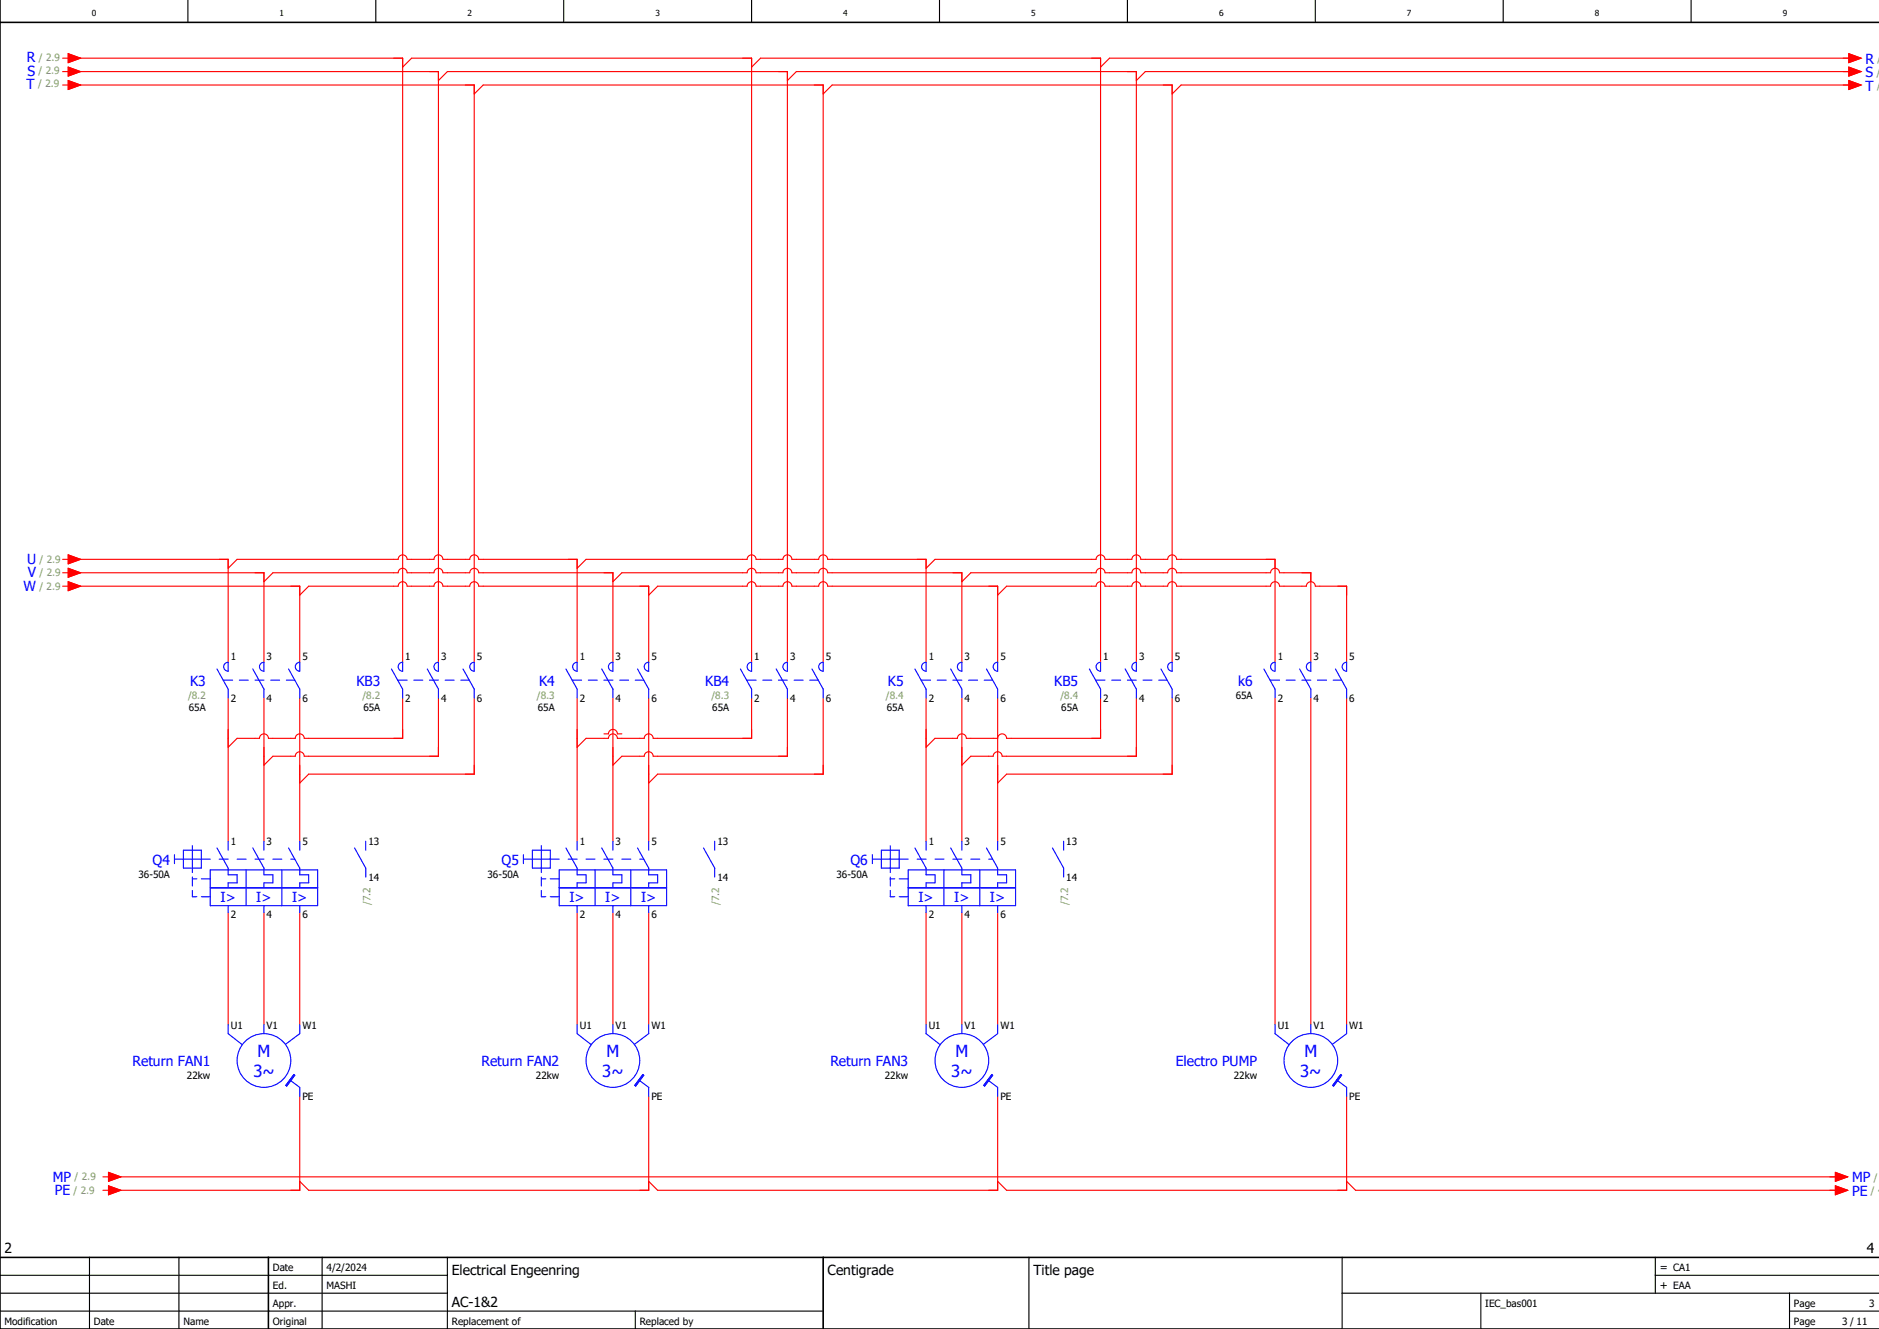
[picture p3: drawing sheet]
<svg xmlns="http://www.w3.org/2000/svg" width="420mm" height="297mm" viewBox="0 0 420 297" stroke-linecap="round" stroke-linejoin="round" font-family="sans-serif">
<g fill="none" stroke="#000" stroke-width=".25">
<path d="M42 0v5M84 0v5M126 0v5M168 0v5M210 0v5M252 0v5M294 0v5M336 0v5M378 0v5M0 293h184M0 289h100M0 285h100"/>
<path d="M20 281v16M40 281v16M72 281v16M100 281v16M142 293v4M230 281v16M300 289h120M300 281v16M331 289v8M370 285h50M370 281v8M400 293h20"/>
<path d="M400 289v8"/>
</g>
<path d="M0 5h420M0 0v297h420M0 281h420M60 281v16M184 281v16" fill="none" stroke="#000" stroke-width=".35"/>
<g fill="none" stroke="#f00" stroke-width=".25">
<path d="M14 13h1.2M14 16h1.2M14 19h1.2M15.2 12l2.8 1-2.8 1zM15.2 15l2.8 1-2.8 1zM15.2 18l2.8 1-2.8 1zM16 13h74v135M16 16h82v132M16 19h90v129M90 15l2-2h76v135M98 18l2-2h76v132M168 15l2-2h76v135"/>
<path d="M176 18l2-2h76v132M413.3 18l2.7 1-2.7 1zM413.3 12l2.7 1-2.7 1zM413.3 15l2.7 1-2.7 1zM414 13h-166l-2 2M414 16h-158l-2 2M414 19h-150l-2 2M106 21l2-2h76v129M184 21l2-2h76v129M14 125h1.2M14 128h1.2M14 131h1.2"/>
<path d="M15.2 124l2.8 1-2.8 1zM15.2 127l2.8 1-2.8 1zM15.2 130l2.8 1-2.8 1zM16 125h35v23M16 128h43v20M16 131h51v17M51 127l2-2h36a1 1 0 0 1 1-1 1 1 0 0 1 1 1h6a1 1 0 0 1 1-1 1 1 0 0 1 1 1h6a1 1 0 0 1 1-1 1 1 0 0 1 1 1h22v23M59 130l2-2h28a1 1 0 0 1 1-1 1 1 0 0 1 1 1h6a1 1 0 0 1 1-1 1 1 0 0 1 1 1h6a1 1 0 0 1 1-1 1 1 0 0 1 1 1h30v20M67 133l2-2h20a1 1 0 0 1 1-1 1 1 0 0 1 1 1h6a1 1 0 0 1 1-1 1 1 0 0 1 1 1h6a1 1 0 0 1 1-1 1 1 0 0 1 1 1h38v17M129 127l2-2h36a1 1 0 0 1 1-1 1 1 0 0 1 1 1h6a1 1 0 0 1 1-1 1 1 0 0 1 1 1h6a1 1 0 0 1 1-1 1 1 0 0 1 1 1h22v23M137 130l2-2h28a1 1 0 0 1 1-1 1 1 0 0 1 1 1h6a1 1 0 0 1 1-1 1 1 0 0 1 1 1h6a1 1 0 0 1 1-1 1 1 0 0 1 1 1h30v20M145 133l2-2h20a1 1 0 0 1 1-1 1 1 0 0 1 1 1h6a1 1 0 0 1 1-1 1 1 0 0 1 1 1h6a1 1 0 0 1 1-1 1 1 0 0 1 1 1h38v17"/>
<path d="M207 127l2-2h36a1 1 0 0 1 1-1 1 1 0 0 1 1 1h6a1 1 0 0 1 1-1 1 1 0 0 1 1 1h6a1 1 0 0 1 1-1 1 1 0 0 1 1 1h22v23M215 130l2-2h28a1 1 0 0 1 1-1 1 1 0 0 1 1 1h6a1 1 0 0 1 1-1 1 1 0 0 1 1 1h6a1 1 0 0 1 1-1 1 1 0 0 1 1 1h21a1 1 0 0 1 1-1 1 1 0 0 1 1 1h7v20M223 133l2-2h20a1 1 0 0 1 1-1 1 1 0 0 1 1 1h6a1 1 0 0 1 1-1 1 1 0 0 1 1 1h6a1 1 0 0 1 1-1 1 1 0 0 1 1 1h21a1 1 0 0 1 1-1 1 1 0 0 1 1 1h6a1 1 0 0 1 1-1 1 1 0 0 1 1 1h7v17M51 156v32M59 156v32M67 156v32M90 156v9h-22a1 1 0 0 0-1-1 1 1 0 0 0-1 1h-6a1 1 0 0 0-1-1 1 1 0 0 0-1 1h-5l-2 2M98 156v13h-30a1 1 0 0 0-1-1 1 1 0 0 0-1 1h-5l-2 2M106 156v17h-37l-2 2M129 156v32M137 156v32M145 156v32"/>
<path d="M168 156v9h-22a1 1 0 0 0-1-1 1 1 0 0 0-1 1h-6a1 1 0 0 0-1-1 1 1 0 0 0-1 1h-5l-2 2M176 156v13h-30a1 1 0 0 0-1-1 1 1 0 0 0-1 1h-5l-2 2M184 156v17h-37l-2 2M207 156v32M215 156v32M223 156v32M246 156v9h-21a1 1 0 0 0-1-1 1 1 0 0 0-1 1h-7a1 1 0 0 0-1-1 1 1 0 0 0-1 1h-5l-2 2M254 156v13h-30a1 1 0 0 0-1-1 1 1 0 0 0-1 1h-5l-2 2M262 156v17h-37l-2 2M285 156v73M293 156v73M301 156v73"/>
<path d="M135 164h1a1 1 0 0 1 1-1 1 1 0 0 1 1 1h1M51 204v25M59 204v25M67 204v25M129 204v25M137 204v25M145 204v25M207 204v25M215 204v25M223 204v25M67 245v21h-42M145 245v21h-76l-2-2"/>
<path d="M223 245v21h-76l-2-2M301 245v21h-76l-2-2M23 266h1.3M23 263h1.3M24.3 262l2.7 1-2.7 1zM24.3 265l2.7 1-2.7 1zM25 263h386M301 264l2 2h108M410.2 265l2.8 1-2.8 1zM410.2 262l2.8 1-2.8 1z"/>
</g>
<g fill="none" stroke="#00f" stroke-width=".25">
<path d="M48.5 149.5l2.5 4.5v2M49.9 152h2.1M50.3 148.3l.7-.3v2a1 1 0 0 1-.9-.6 1 1 0 0 1 .2-1.1zM53.5 152h2M56.5 149.5l2.5 4.5v2M57 152h2M58.3 148.3l.7-.3v2a1 1 0 0 1-.9-.6 1 1 0 0 1 .2-1.1zM60.5 152h2M64 152h1.9M64.5 149.5l2.5 4.5v2M66.3 148.3l.7-.3v2a1 1 0 0 1-.9-.6 1 1 0 0 1 .2-1.1zM87.5 149.5l2.5 4.5v2"/>
<path d="M88.9 152h2.1M89.3 148.3l.7-.3v2a1 1 0 0 1-.9-.6 1 1 0 0 1 .2-1.1zM92.5 152h2M95.5 149.5l2.5 4.5v2M96 152h2M97.3 148.3l.7-.3v2a1 1 0 0 1-.9-.6 1 1 0 0 1 .2-1.1zM99.5 152h2M103 152h1.9M103.5 149.5l2.5 4.5v2M105.3 148.3l.7-.3v2a1 1 0 0 1-.9-.6 1 1 0 0 1 .2-1.1zM126.5 149.5l2.5 4.5M127.9 152h2.1"/>
<path d="M128.3 148.3l.7-.3v2a1 1 0 0 1-.9-.6 1 1 0 0 1 .2-1.1zM129 154v2M131.5 152h2M134.5 149.5l2.5 4.5v2M135 152h2M136.3 148.3l.7-.3v2a1 1 0 0 1-.9-.6 1 1 0 0 1 .2-1.1zM138.5 152h2M142 152h1.9M142.5 149.5l2.5 4.5v2M144.3 148.3l.7-.3v2a1 1 0 0 1-.9-.6 1 1 0 0 1 .2-1.1zM165.5 149.5l2.5 4.5v2M166.9 152h2.1"/>
<path d="M167.3 148.3l.7-.3v2a1 1 0 0 1-.9-.6 1 1 0 0 1 .2-1.1zM170.5 152h2M173.5 149.5l2.5 4.5v2M174 152h2M175.3 148.3l.7-.3v2a1 1 0 0 1-.9-.6 1 1 0 0 1 .2-1.1zM177.5 152h2M181 152h1.9M181.5 149.5l2.5 4.5v2M183.3 148.3l.7-.3v2a1 1 0 0 1-.9-.6 1 1 0 0 1 .2-1.1zM204.5 149.5l2.5 4.5v2M205.9 152h2.1M206.3 148.3l.7-.3v2a1 1 0 0 1-.9-.6 1 1 0 0 1 .2-1.1z"/>
<path d="M209.5 152h2M212.5 149.5l2.5 4.5M213 152h2M214.3 148.3l.7-.3v2a1 1 0 0 1-.9-.6 1 1 0 0 1 .2-1.1zM215 154v2M216.5 152h2M220 152h1.9M220.5 149.5l2.5 4.5v2M222.3 148.3l.7-.3v2a1 1 0 0 1-.9-.6 1 1 0 0 1 .2-1.1zM243.5 149.5l2.5 4.5v2M244.9 152h2.1M245.3 148.3l.7-.3v2a1 1 0 0 1-.9-.6 1 1 0 0 1 .2-1.1z"/>
<path d="M248.5 152h2M251.5 149.5l2.5 4.5v2M252 152h2M253.3 148.3l.7-.3v2a1 1 0 0 1-.9-.6 1 1 0 0 1 .2-1.1zM255.5 152h2M259 152h1.9M259.5 149.5l2.5 4.5v2M261.3 148.3l.7-.3v2a1 1 0 0 1-.9-.6 1 1 0 0 1 .2-1.1zM282.5 149.5l2.5 4.5v2M283.9 152h2.1M284.3 148.3l.7-.3v2a1 1 0 0 1-.9-.6 1 1 0 0 1 .2-1.1zM287.5 152h2"/>
<path d="M290.5 149.5l2.5 4.5v2M291 152h2M292.3 148.3l.7-.3v2a1 1 0 0 1-.9-.6 1 1 0 0 1 .2-1.1zM294.5 152h2M298 152h1.9M298.5 149.5l2.5 4.5M300.3 148.3l.7-.3v2a1 1 0 0 1-.9-.6 1 1 0 0 1 .2-1.1zM301 154v2M39 192h8M39 191v2M41 190h4v4h-4zM43 196.4h1"/>
<path d="M43 199v1.4h1M43 189v6M43 196v2M45 196.4h2M47 194.4h24v8h-24zM47 198.4h24M48.5 189.5l2.5 4.5v1.5h2v1.8h-2v1.1M49 192h2M51 188v2M53 192h2M55 194.4v8M56.5 189.5l2.5 4.5v1.5h2v1.8h-2v1.1"/>
<path d="M57 192h2M59 188v2M61 192h2M63 194.4v8M64.5 189.5l2.5 4.5v1.5h2v1.8h-2v1.1M65 192h.9M67 188v2M79.3 189.5l2.4 4.5v2M81.7 188v2M117 192h8M117 191v2M119 190h4v4h-4z"/>
<path d="M121 196.4h1M121 199v1.4h1M121 189v6M121 196v2M123 196.4h2M125 194.4h24v8h-24zM125 198.4h24M126.5 189.5l2.5 4.5v1.5h2v1.8h-2v1.1M127 192h2M129 188v2M131 192h2M133 194.4v8"/>
<path d="M134.5 189.5l2.5 4.5v1.5h2v1.8h-2v1.1M135 192h2M137 188v2M139 192h2M141 194.4v8M142.5 189.5l2.5 4.5v1.5h2v1.8h-2v1.1M143 192h.9M145 188v2M157.2 189.5l2.6 4.5v2M159.7 188v2M195 192h8M195 191v2"/>
<path d="M197 190h4v4h-4zM199 196.4h1M199 199v1.4h1M199 189v6M199 196v2M201 196.4h2M203 194.4h24v8h-24zM203 198.4h24M204.5 189.5l2.5 4.5v1.5h2v1.8h-2v1.1M205 192h2M207 188v2M209 192h2"/>
<path d="M211 194.4v8M212.5 189.5l2.5 4.5v1.5h2v1.8h-2v1.1M213 192h2M215 188v2M217 192h2M219 194.4v8M220.5 189.5l2.5 4.5v1.5h2v1.8h-2v1.1M221 192h.9M223 188v2M235.2 189.5l2.6 4.5v2M237.7 188v2M45 200.4h2"/>
<path d="M51 202.4v1.6M59 202.4v1.6M67 202.4v1.6M123 200.4h2M129 202.4v1.6M137 202.4v1.6M145 202.4v1.6M201 200.4h2M207 202.4v1.6M215 202.4v1.6M223 202.4v1.6M51 229v2l3.2 2.5"/>
<path d="M59 229v2M67 229v2l-3.2 2.4M129 229v2l3.2 2.5M137 229v2M145 229v2l-3.2 2.4M207 229v2l3.2 2.5M215 229v2M223 229v2l-3.2 2.4M285 229v2l3.2 2.5M293 229v2M301 229v2l-3.2 2.4M64.8 241.4l2.2 1.6v2"/>
<path d="M65.7 240.1l.2 .2-1.8 2.4-.2-.1zM142.8 241.4l2.2 1.6v2M143.7 240.1l.2 .2-1.8 2.4-.2-.1zM220.8 241.4l2.2 1.6v2M221.7 240.1l.2 .2-1.8 2.4-.2-.1zM298.8 241.4l2.2 1.6v2M299.7 240.1l.2 .2-1.8 2.4-.2-.1z"/>
<circle cx="59" cy="237" r="6"/>
<circle cx="137" cy="237" r="6"/>
<circle cx="215" cy="237" r="6"/>
<circle cx="293" cy="237" r="6"/>
</g>
<g fill="#00f" stroke="#00f" stroke-width=".22">
<path d="M65.7 240.1l.2 .2-1.8 2.4-.2-.1z"/>
<path d="M143.7 240.1l.2 .2-1.8 2.4-.2-.1z"/>
<path d="M221.7 240.1l.2 .2-1.8 2.4-.2-.1z"/>
<path d="M299.7 240.1l.2 .2-1.8 2.4-.2-.1z"/>
</g>
<g fill="#f00" stroke="#f00" stroke-width=".22">
<path d="M15.2 12l2.8 1-2.8 1z"/>
<path d="M15.2 15l2.8 1-2.8 1z"/>
<path d="M15.2 18l2.8 1-2.8 1z"/>
<path d="M413.3 18l2.7 1-2.7 1z"/>
<path d="M413.3 15l2.7 1-2.7 1z"/>
<path d="M413.3 12l2.7 1-2.7 1z"/>
<path d="M15.2 124l2.8 1-2.8 1z"/>
<path d="M15.2 127l2.8 1-2.8 1z"/>
<path d="M15.2 130l2.8 1-2.8 1z"/>
<path d="M410.2 265l2.8 1-2.8 1z"/>
<path d="M410.2 262l2.8 1-2.8 1z"/>
<path d="M24.3 262l2.7 1-2.7 1z"/>
<path d="M24.3 265l2.7 1-2.7 1z"/>
</g>
<g font-size="3.7" fill="#00f">
<text x="57.6" y="236.2">M</text>
<text x="135.6" y="236.2">M</text>
<text x="213.6" y="236.2">M</text>
<text x="291.6" y="236.2">M</text>
<text x="56.6" y="240.7">3~</text>
<text x="134.6" y="240.7">3~</text>
<text x="212.6" y="240.7">3~</text>
<text x="290.6" y="240.7">3~</text>
</g>
<g font-size="3.1" fill="#00f">
<text x="6" y="13.9">R</text>
<text x="6.1" y="17">S</text>
<text x="417" y="17.2">S</text>
<text x="417" y="14.2">R</text>
<text x="6" y="19.8">T</text>
<text x="417" y="20.2">T</text>
<text x="6" y="126.1">U</text>
<text x="6.2" y="129">V</text>
<text x="5.3" y="132.1">W</text>
<text x="42.5" y="153.2">K3</text>
<text x="79.7" y="153.2">KB3</text>
<text x="120.5" y="153.2">K4</text>
<text x="157.7" y="153.2">KB4</text>
<text x="198.5" y="153.2">K5</text>
<text x="235.6" y="153.2">KB5</text>
<text x="276.8" y="153.2">k6</text>
<text x="34.1" y="193.2">Q4</text>
<text x="112.1" y="193.2">Q5</text>
<text x="190.1" y="193.2">Q6</text>
<text x="49.3" y="201.6">I&gt;</text>
<text x="57.3" y="201.6">I&gt;</text>
<text x="65.3" y="201.6">I&gt;</text>
<text x="127.3" y="201.6">I&gt;</text>
<text x="135.3" y="201.6">I&gt;</text>
<text x="143.3" y="201.6">I&gt;</text>
<text x="205.3" y="201.6">I&gt;</text>
<text x="213.3" y="201.6">I&gt;</text>
<text x="221.3" y="201.6">I&gt;</text>
<text x="29.6" y="238.2">Return FAN1</text>
<text x="107.6" y="238.2">Return FAN2</text>
<text x="185.6" y="238.2">Return FAN3</text>
<text x="262.8" y="238.2">Electro PUMP</text>
<text x="11.8" y="264.1">MP</text>
<text x="12.2" y="267.1">PE</text>
<text x="414" y="267.2">PE</text>
<text x="414" y="264.2">MP</text>
</g>
<g font-size="3.1">
<text x="1" y="280">2</text>
<text x="417.3" y="280">4</text>
<text x="101" y="285">Electrical Engeenring</text>
<text x="185" y="285">Centigrade</text>
<text x="231" y="285">Title page</text>
<text x="101" y="292">AC-1&amp;2</text>
</g>
<g font-size="2.5">
<text x="371" y="284">= CA1</text>
<text x="371" y="288">+ EAA</text>
</g>
<g font-size="2.2" fill="#7ca552">
<text x="8.6" y="16.6">/ 2.9</text>
<text x="8.7" y="13.6">/ 2.9</text>
<text x="419.5" y="16.9">/</text>
<text x="419.7" y="13.9">/</text>
<text x="8.5" y="19.5">/ 2.9</text>
<text x="419.6" y="19.9">/</text>
<text x="8.8" y="125.7">/ 2.9</text>
<text x="8.8" y="131.8">/ 2.9</text>
<text x="8.8" y="128.7">/ 2.9</text>
<text x="42" y="156.1">/8.2</text>
<text x="81" y="156.1">/8.2</text>
<text x="120" y="156.1">/8.3</text>
<text x="159" y="156.1">/8.3</text>
<text x="198" y="156.1">/8.4</text>
<text x="237" y="156.1">/8.4</text>
<text x="82.8" y="202.3" transform="rotate(-90 82.8 202.3)">/7.2</text>
<text x="160.8" y="202.3" transform="rotate(-90 160.8 202.3)">/7.2</text>
<text x="238.8" y="202.3" transform="rotate(-90 238.8 202.3)">/7.2</text>
<text x="16.7" y="263.7">/ 2.9</text>
<text x="418.9" y="263.9">/</text>
<text x="16.4" y="266.7">/ 2.9</text>
<text x="418.2" y="266.9">/ 4</text>
</g>
<g font-size="2.2">
<text x="51.6" y="147.5">1</text>
<text x="59.6" y="147.5">3</text>
<text x="67.6" y="147.5">5</text>
<text x="90.6" y="147.5">1</text>
<text x="98.6" y="147.5">3</text>
<text x="106.6" y="147.5">5</text>
<text x="129.6" y="147.5">1</text>
<text x="137.6" y="147.5">3</text>
<text x="145.6" y="147.5">5</text>
<text x="168.6" y="147.5">1</text>
<text x="176.6" y="147.5">3</text>
<text x="184.6" y="147.5">5</text>
<text x="207.6" y="147.5">1</text>
<text x="215.6" y="147.5">3</text>
<text x="223.6" y="147.5">5</text>
<text x="246.6" y="147.5">1</text>
<text x="254.6" y="147.5">3</text>
<text x="262.6" y="147.5">5</text>
<text x="285.6" y="147.5">1</text>
<text x="293.6" y="147.5">3</text>
<text x="301.6" y="147.5">5</text>
<text x="42.2" y="158.8">65A</text>
<text x="51.6" y="156.8">2</text>
<text x="59.6" y="156.8">4</text>
<text x="67.6" y="156.8">6</text>
<text x="81.2" y="158.8">65A</text>
<text x="90.6" y="156.8">2</text>
<text x="98.6" y="156.8">4</text>
<text x="106.6" y="156.8">6</text>
<text x="120.2" y="158.8">65A</text>
<text x="129.6" y="156.8">2</text>
<text x="137.6" y="156.8">4</text>
<text x="145.6" y="156.8">6</text>
<text x="159.2" y="158.8">65A</text>
<text x="168.6" y="156.8">2</text>
<text x="176.6" y="156.8">4</text>
<text x="184.6" y="156.8">6</text>
<text x="198.2" y="158.8">65A</text>
<text x="207.6" y="156.8">2</text>
<text x="215.6" y="156.8">4</text>
<text x="223.6" y="156.8">6</text>
<text x="237.2" y="158.8">65A</text>
<text x="246.6" y="156.8">2</text>
<text x="254.6" y="156.8">4</text>
<text x="262.6" y="156.8">6</text>
<text x="276.2" y="156.1">65A</text>
<text x="285.6" y="156.8">2</text>
<text x="293.6" y="156.8">4</text>
<text x="301.6" y="156.8">6</text>
<text x="51.6" y="188.9">1</text>
<text x="59.6" y="188.9">3</text>
<text x="67.6" y="188.9">5</text>
<text x="82.3" y="188.9">13</text>
<text x="129.6" y="188.9">1</text>
<text x="137.6" y="188.9">3</text>
<text x="145.6" y="188.9">5</text>
<text x="160.3" y="188.9">13</text>
<text x="207.6" y="188.9">1</text>
<text x="215.6" y="188.9">3</text>
<text x="223.6" y="188.9">5</text>
<text x="238.3" y="188.9">13</text>
<text x="31" y="196.1">36-50A</text>
<text x="82.3" y="196.8">14</text>
<text x="109" y="196.1">36-50A</text>
<text x="160.3" y="196.8">14</text>
<text x="187" y="196.1">36-50A</text>
<text x="238.3" y="196.8">14</text>
<text x="51.6" y="205.2">2</text>
<text x="59.6" y="205.2">4</text>
<text x="67.6" y="205.2">6</text>
<text x="129.6" y="205.2">2</text>
<text x="137.6" y="205.2">4</text>
<text x="145.6" y="205.2">6</text>
<text x="207.6" y="205.2">2</text>
<text x="215.6" y="205.2">4</text>
<text x="223.6" y="205.2">6</text>
<text x="51.6" y="229.9">U1</text>
<text x="59.6" y="229.9">V1</text>
<text x="67.6" y="229.9">W1</text>
<text x="129.6" y="229.9">U1</text>
<text x="137.6" y="229.9">V1</text>
<text x="145.6" y="229.9">W1</text>
<text x="207.6" y="229.9">U1</text>
<text x="215.6" y="229.9">V1</text>
<text x="223.6" y="229.9">W1</text>
<text x="285.6" y="229.9">U1</text>
<text x="293.6" y="229.9">V1</text>
<text x="301.6" y="229.9">W1</text>
<text x="41.8" y="241.1">22kw</text>
<text x="67.6" y="245.8">PE</text>
<text x="119.8" y="241.1">22kw</text>
<text x="145.6" y="245.8">PE</text>
<text x="197.8" y="241.1">22kw</text>
<text x="223.6" y="245.8">PE</text>
<text x="275.8" y="241.1">22kw</text>
<text x="301.6" y="245.8">PE</text>
<text x="61" y="284">Date</text>
<text x="73" y="284">4/2/2024</text>
<text x="61" y="288">Ed.</text>
<text x="61" y="292">Appr.</text>
<text x="73" y="288">MASHI</text>
<text x="332" y="292">IEC_bas001</text>
<text x="401" y="292">Page</text>
<text x="417.8" y="292">3</text>
<text x="1" y="296">Modification</text>
<text x="21" y="296">Date</text>
<text x="41" y="296">Name</text>
<text x="61" y="296">Original</text>
<text x="101" y="296">Replacement of</text>
<text x="143" y="296">Replaced by</text>
<text x="401" y="296">Page</text>
<text x="411.8" y="296">3 / 11</text>
</g>
<g font-size="1.9">
<text x="20.5" y="3.6">0</text>
<text x="62.5" y="3.6">1</text>
<text x="104.5" y="3.6">2</text>
<text x="146.5" y="3.6">3</text>
<text x="188.5" y="3.6">4</text>
<text x="230.5" y="3.6">5</text>
<text x="272.5" y="3.6">6</text>
<text x="314.5" y="3.6">7</text>
<text x="356.5" y="3.6">8</text>
<text x="398.5" y="3.6">9</text>
</g>
</svg>
